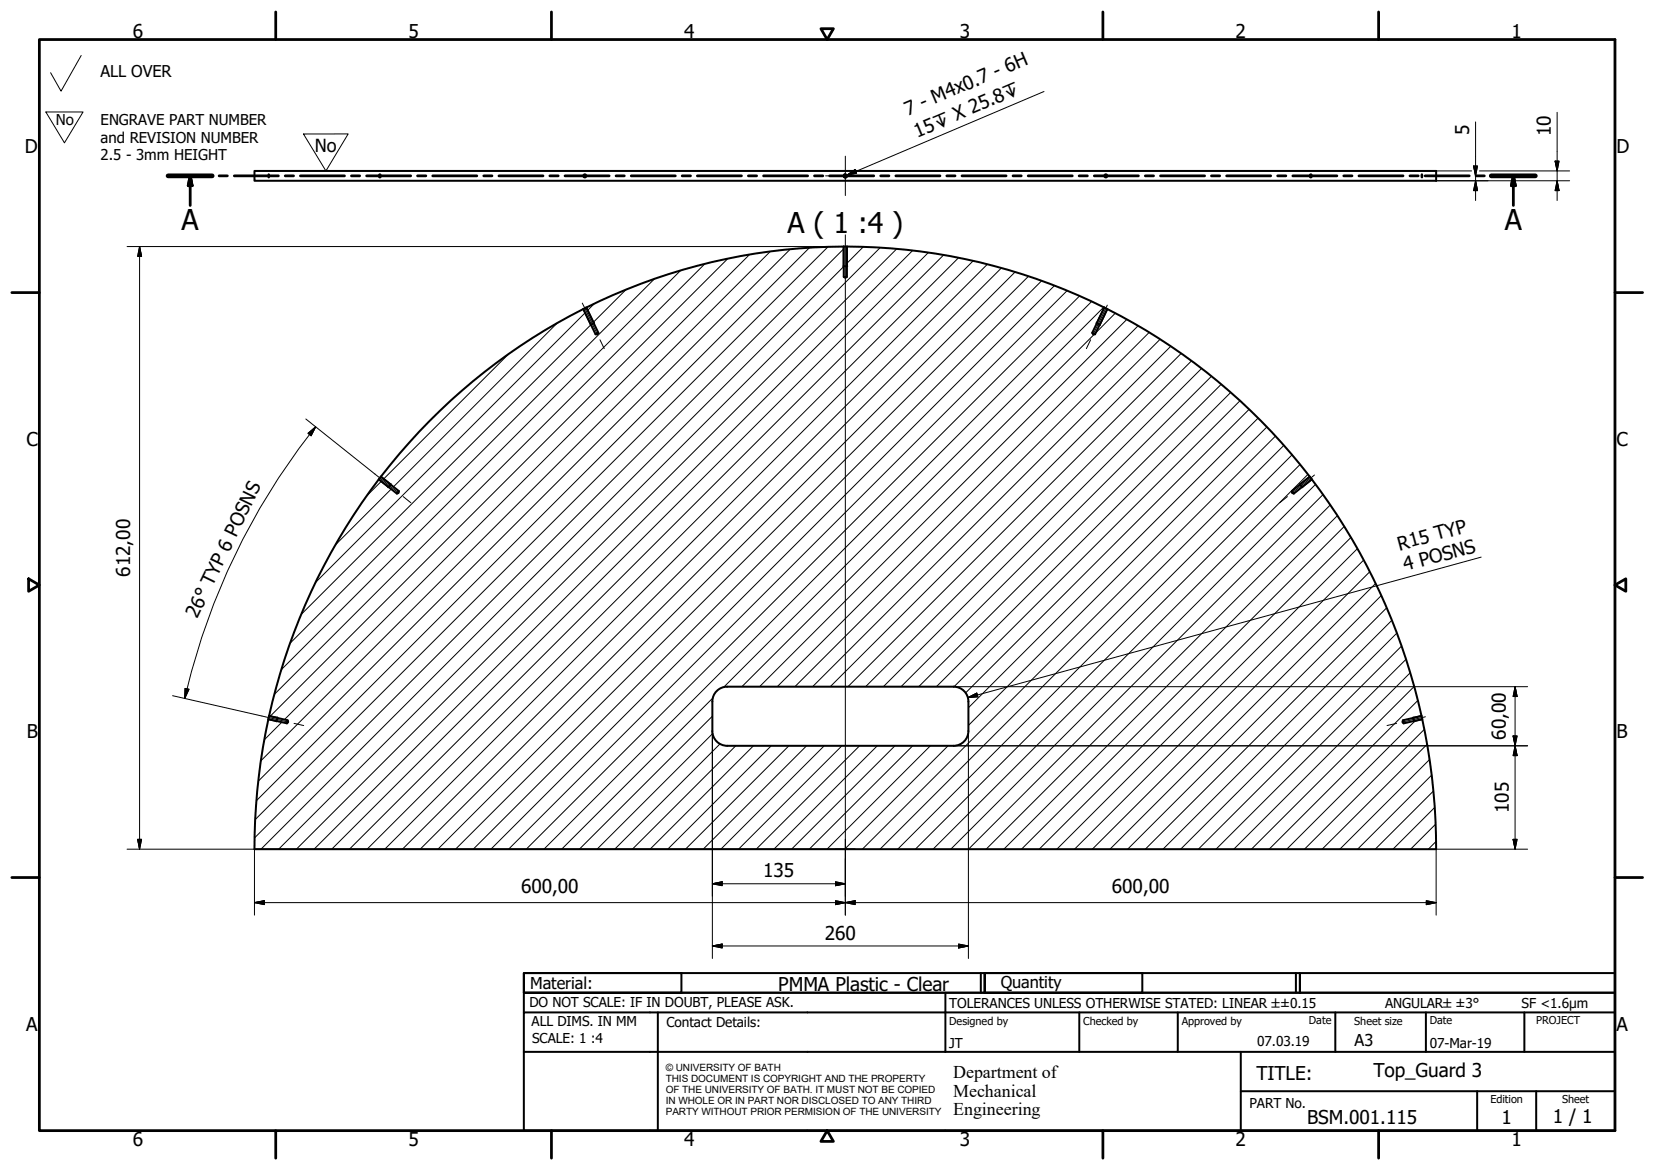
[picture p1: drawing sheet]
<svg xmlns="http://www.w3.org/2000/svg" width="420mm" height="297mm" viewBox="0 0 420 297" stroke-linecap="round" stroke-linejoin="round" font-family="sans-serif">
<!-- layer: Hatch (ISO) -->
<g fill="none" stroke="#000" stroke-width=".25">
<path d="M148.6 79.4l-68.5 68.4M150.8 77.2l-1.6 1.6M158.9 73.6l-8.3 8.2M166.1 70.9l-92.4 92.3M172.7 68.7l-101.2 101.3M178.9 67l-109.2 109.3M184.8 65.7l-116.2 116.1M190.3 64.7l-118.1 118M195.5 63.9l-129.2 129.2M200.6 63.3l-135 135M205.5 62.9l-140.4 140.4M210.2 62.7l-145.4 145.4"/>
<path d="M214.2 67.7l-147.9 147.9M214.2 63.2l-149.5 149.5M219.1 62.7l-4.1 4.2M223.5 62.9l-152.8 152.7M227.6 63.2l-152.4 152.4M231.7 63.6l-152 152M235.7 64.1l-151.5 151.5M239.5 64.8l-150.8 150.8M243.3 65.5l-150.1 150.1M247 66.3l-149.3 149.3M250.7 67.1l-148.5 148.5M254.2 68.1l-147.5 147.5"/>
<path d="M257.7 69.1l-146.5 146.5M261.1 70.2l-145.4 145.4M264.4 71.3l-144.3 144.3M267.7 72.5l-143.1 143.1M270.9 73.8l-141.8 141.8M274.1 75.1l-140.5 140.5M277.1 76.6l-139 139M280.2 78l-96.5 96.5M283.1 79.5l-4.9 5M129.1 89.9l-31.7 31.7M141.5 82l-41.6 41.6M150 82.4l-73.5 73.5"/>
<path d="M277.8 84.9l-89.5 89.4M286.1 81.1l-93.3 93.2M288.9 82.7l-91.6 91.6M291.7 84.4l-89.9 89.9M294.5 86.1l-88.2 88.2M297.2 87.9l-86.4 86.4M299.9 89.7l-84.6 84.6M302.5 91.6l-82.7 82.7M305 93.6l-80.7 80.7M307.6 95.5l-78.9 78.8M310 97.6l-76.8 76.7M312.4 99.6l-74.7 74.7"/>
<path d="M314.8 101.8l-72.6 72.6M317.1 103.9l-71.9 72M319.4 106.2l-73.5 73.5M321.6 108.4l-75.7 75.8M323.8 110.7l-104.9 104.9M325.9 113.1l-102.5 102.5M328 115.5l-100.1 100.1M330 117.9l-97.6 97.7M96.8 122.2l-3.6 3.6M99.3 124.2l-14.1 14.1M332 120.4l-95.1 95.2M334 123l-92.6 92.6"/>
<path d="M335.9 125.6l-90 90M337.7 128.2l-87.3 87.4M339.5 130.9l-84.7 84.7M341.3 133.7l-82 81.9M342.9 136.5l-79.1 79.1M344.6 139.3l-76.3 76.3M346.2 142.2l-73.4 73.4M347.7 145.2l-70.4 70.4M349.2 148.2l-67.4 67.4M350.6 151.2l-64.3 64.4M352 154.3l-61.2 61.3M353.3 157.5l-58 58.1"/>
<path d="M181 177.2l-38.4 38.4M354.6 160.7l-54.9 54.9M355.8 164l-51.6 51.6M357 167.4l-48.3 48.2M358 170.8l-44.8 44.8M359 174.3l-41.3 41.3M359.9 177.9l-37.7 37.7M71.5 183.4l-4.4 4.4M180.8 181.8l-33.7 33.8M181 186.2l-29.4 29.4M182.8 188.8l-26.7 26.8M186.8 189.3l-26.3 26.3"/>
<path d="M191.3 189.3l-26.3 26.3M195.8 189.3l-26.3 26.3M200.3 189.3l-26.3 26.3M204.8 189.3l-26.3 26.3M209.3 189.3l-26.3 26.3M213.7 189.3l-26.2 26.3M218.2 189.3l-26.2 26.3M222.7 189.3l-26.2 26.3M227.2 189.3l-26.2 26.3M231.7 189.3l-26.3 26.3M236.2 189.3l-26.2 26.3M240.7 189.3l-26.3 26.3"/>
<path d="M359.3 183l-32.6 32.6M360.8 181.5l-.4 .4M361.6 185.2l-30.4 30.4M362.3 189l-26.6 26.6M362.9 192.9l-22.8 22.7M363.5 196.8l-18.8 18.8M363.9 200.9l-14.8 14.7M364.2 205l-10.6 10.6M364.5 209.2l-6.4 6.4M364.6 213.6l-2 2"/>
</g>
<!-- layer: Visible (ISO) -->
<g fill="none" stroke="#000" stroke-width=".51">
<path d="M64.6 43.4h300v2.5h-300zM68.2 44.2v.8zM96.3 44.3a.33 .33 0 0 1 .4 .4 .33 .33 0 0 1-.4 .2zM332.7 44.3a.33 .33 0 0 1 .3 .4 .33 .33 0 0 1-.4 .2zM361 44.2v.8zM148.1 78.5a150.5 150.5 0 0 0-51.4 42.5M148.8 78.1l3.1 6.4-.2 .4h-.5l-3.1-6.4M148.8 78.1l-.7 .4M214.1 67.6h1M214.2 62.6v7.7l.4 .2 .4-.2v-7.7M214.2 62.6a147.2 147.2 0 0 0-65.4 15.5M214.2 62.6h.8"/>
<path d="M214.2 70.3h.8M215 62.6a147.1 147.1 0 0 1 65.4 15.5M280.4 78.1l-3.1 6.4 .2 .4h.5l3.1-6.4M280.4 78.1l.7 .4M281.1 78.5a150.5 150.5 0 0 1 51.4 42.5M150.8 82l-.9 .5M151.9 84.5l-.7 .4M277.3 84.5l.7 .4M278.4 82l.9 .5M96.2 121.7a154.8 154.8 0 0 0-27.9 60.1M96.7 121l4.6 3.7-.1 .4-.4 .2-4.6-3.6M96.7 121l-.5 .7"/>
<path d="M99.2 122.9l-.6 .8M101.3 124.7l-.5 .6M328 124.7l.5 .6M330 122.9l.6 .8M332.5 121l-4.5 3.7v.4l.5 .2 4.5-3.6M332.5 121l.5 .7M333 121.7a154 154 0 0 1 27.9 60.1M184.6 174.3h57.5M184.6 174.3a3.8 3.8 0 0 0-3.8 3.8v7.5a3.8 3.8 0 0 0 3.8 3.7M242.1 174.3a3.8 3.8 0 0 1 3.8 3.8v7.5a3.8 3.8 0 0 1-3.8 3.7M68.1 182.6a157.3 157.3 0 0 0-3.5 33h300a155.5 155.5 0 0 0-3.5-33M68.3 181.8l4.7 1.1 .2 .4-.3 .3-4.8-1"/>
<path d="M68.3 181.8l-.2 .8M70.4 182.2l-.2 .9M73 182.9l-.1 .7M184.6 189.3h57.5M356.2 182.9l.1 .7M358.8 182.2l.2 .9M360.9 181.8l-4.7 1.1-.2 .4 .3 .3 4.8-1M360.9 181.8l.2 .8"/>
<circle cx="148.4" cy="44.7" r=".38"/>
<circle cx="214.6" cy="44.7" r=".4"/>
<circle cx="280.7" cy="44.7" r=".38"/>
</g>
<!-- layer: Visible Narrow (ISO) -->
<g fill="none" stroke="#000" stroke-width=".36">
<path d="M214.5 44.2a.5 .5 0 0 0-.4 .5 .5 .5 0 0 0 .6 .4 .5 .5 0 0 0 .4-.5M148 78.5l1.9 4M148.9 78l1.9 4M214.1 62.6v5M215.1 62.6v5M280.3 78l-1.9 4M281.2 78.5l-1.9 4M96.1 121.8l2.5 1.9M96.7 121l2.5 1.9M332.5 121l-2.5 1.9M333.1 121.8l-2.5 1.9M68.1 182.7l2.1 .4"/>
<path d="M68.3 181.7l2.1 .5M360.9 181.7l-2.1 .5M361.1 182.7l-2.1 .4"/>
</g>
<!-- layer: Section Line (ISO) -->
<g fill="none" stroke="#000" stroke-width=".7">
<path d="M42.7 44.6h11.2M48.3 44.6l.5 2.5h-1zM48.3 44.6v7.6M55.6 44.6h2.1M59.5 44.6h11.2M72.4 44.6h2.1M76.3 44.6h11.2M89.2 44.6h2.1M93.1 44.6h11.2M106 44.6h2.1M109.9 44.6h11.2M122.8 44.6h2.1"/>
<path d="M126.7 44.6h11.2M139.6 44.6h2.1M143.4 44.6h11.2M156.4 44.6h2.1M160.3 44.6h11.1M173.2 44.6h2.1M177 44.6h11.2M190 44.6h2.1M193.8 44.6h11.2M206.8 44.6h2.1M210.6 44.6h11.2M223.6 44.6h2.1"/>
<path d="M227.4 44.6h11.2M240.4 44.6h2.1M244.2 44.6h11.2M257.2 44.6h2.1M261 44.6h11.2M274 44.6h2.1M277.8 44.6h11.2M290.8 44.6h2.1M294.6 44.6h11.2M307.6 44.6h2M311.4 44.6h11.2M324.4 44.6h2.1"/>
<path d="M328.2 44.6h11.2M341.1 44.6h2.1M345 44.6h11.2M357.9 44.6h2.1M361.8 44.6h11.2M374.7 44.6h2.1M378.6 44.6h11.2M384.2 44.6l.5 2.5h-1zM384.2 44.6v7.6"/>
</g>
<path d="M42.7 44.6h11.2M378.6 44.6h11.2" fill="none" stroke="#000" stroke-width="1.2"/>
<path d="M48.3 44.6l.5 2.5zM48.3 44.6l.5 2.5h-1zM384.2 44.6l.5 2.5zM384.2 44.6l.5 2.5h-1z" fill="#000" stroke="#000" stroke-width=".7"/>
<!-- layer: Border (ISO) -->
<g fill="none" stroke="#000" stroke-width=".7">
<path d="M10 10h400v277h-400zM70 3v7M140 3v7M208.4 7.3h3.2l-1.6 2.7zM280 3v7M350 3v7M3 74.3h7M410 74.3h7M7.3 146.9l2.7 1.6-2.7 1.6zM410 148.5l2.7-1.6v3.2zM3 222.8h7M410 222.8h7"/>
<path d="M70 287v7M140 287v7M210 287l1.6 2.8h-3.2zM280 287v7M350 287v7"/>
</g>
<!-- layer: Title (ISO) -->
<g fill="none" stroke="#000" stroke-width=".51">
<path d="M133 247h40v5h-40zM133 247h117v5h-117zM133 257v-5h277v5M133 257h277v30h-277zM167 257v30M240 252v15M249 247v5M250 247h40v5h-40zM250 247h80v5h-80zM274 257v10M299 257v10M329 247v5"/>
<path d="M330 247h80v5h-80zM339 257v10M362 257v10M387 257v10M133 267h277M315 277h95M315 267v20M375 277v10M390 277v10"/>
</g>
<!-- layer: Sketch Geometry (ISO) -->
<path d="M20.6 14.1l-5.1 9-2.7-4.6M11.6 28.4h9.5l-4.7 7.9zM77 34h11.4l-5.7 9.4z" fill="none" stroke="#000" stroke-width=".25"/>
<path d="M82.7 52.8h.1" fill="none" stroke="#fff" stroke-width=".25"/>
<!-- layer: Center Mark (ISO) -->
<path d="M214.6 39.7v9.9M209.6 44.6h7.9M214.6 59.6v156v-2.5M212.1 215.6h2.5h-2.5M214.6 218.1v-2.5v2.5M217.1 215.6h-2.5h2.5" fill="none" stroke="#000" stroke-width=".25"/>
<!-- layer: Dimension (ISO) -->
<g fill="none" stroke="#000" stroke-width=".25">
<path d="M374.6 31v19.9M395.3 28.5v22.4M364.6 45.9h33.9M364.6 43.4h9M374.1 42.1h1l-.5 2.5zM374.6 45.9l.5 2.5h-1zM375.6 43.4h22.9M394.8 40.9h1l-.5 2.5zM395.3 45.9l.5 2.5h-1zM32.3 62.6h182.2M35.4 62.6l.5 2.5h-1zM35.4 62.6v153"/>
<path d="M77.6 106.4l17.6 13.9M78.2 110l1.9-1.6-1.1 2.2zM80.1 108.4a172.3 172.3 0 0 0-33.2 68.9M376 141.4l-130.3 35.7M43.8 176.6l22.7 5.2M47 174.8l1 .2-1.1 2.3zM242.1 174.3h145.7M245.7 177.1l2.3-1.1 .3 .9zM384.6 174.3l.5 2.5h-1zM384.6 174.3v41.3M180.8 185.6v57.7M242.1 189.3h145.7"/>
<path d="M245.9 185.6v57.7M384.1 186.8h1l-.5 2.5zM384.6 189.3l.5 2.5h-1zM32.3 215.6h179.8M34.9 213.1h1l-.5 2.5zM64.6 215.6v16.7M214.6 218.1v14.2M384.1 213.1h1l-.5 2.5zM387.8 215.6h-23.2v16.7M64.6 229.2l2.5-.5v1zM64.6 229.2h300M180.8 224.4l2.5-.5v1z"/>
<path d="M180.8 224.4h33.8M212.1 223.9l2.5 .5-2.5 .5zM212.1 228.7l2.5 .5-2.5 .5zM214.6 229.2l2.5-.5v1zM243.4 239.7l2.5 .5-2.5 .5zM362.1 228.7l2.5 .5-2.5 .5zM180.8 240.2l2.5-.5v1zM180.8 240.2h65.1"/>
</g>
<g fill="#000" stroke="#000" stroke-width=".25">
<path d="M374.1 42.1l.5 2.5zM374.1 42.1h1l-.5 2.5zM374.6 45.9l.5 2.5zM374.6 45.9l.5 2.5h-1zM394.8 40.9l.5 2.5zM394.8 40.9h1l-.5 2.5zM395.3 45.9l.5 2.5zM395.3 45.9l.5 2.5h-1zM35.4 62.6l.5 2.5zM35.4 62.6l.5 2.5h-1zM80.1 108.4l-1.1 2.2zM78.2 110l1.9-1.6-1.1 2.2z"/>
<path d="M47 174.8l-.1 2.5zM47 174.8l1 .2-1.1 2.3zM245.7 177.1l2.3-1.1zM245.7 177.1l2.3-1.1 .3 .9zM384.6 174.3l.5 2.5zM384.6 174.3l.5 2.5h-1zM384.1 186.8l.5 2.5zM384.1 186.8h1l-.5 2.5zM384.6 189.3l.5 2.5zM384.6 189.3l.5 2.5h-1zM34.9 213.1l.5 2.5zM34.9 213.1h1l-.5 2.5z"/>
<path d="M384.1 213.1l.5 2.5zM384.1 213.1h1l-.5 2.5zM64.6 229.2l2.5-.5zM64.6 229.2l2.5-.5v1zM180.8 240.2l2.5-.5zM180.8 240.2l2.5-.5v1zM180.8 224.4l2.5-.5zM180.8 224.4l2.5-.5v1zM212.1 224.9l2.5-.5zM212.1 223.9l2.5 .5-2.5 .5zM212.1 229.7l2.5-.5zM212.1 228.7l2.5 .5-2.5 .5z"/>
<path d="M214.6 229.2l2.5-.5zM214.6 229.2l2.5-.5v1zM362.1 229.7l2.5-.5zM362.1 228.7l2.5 .5-2.5 .5zM243.4 240.7l2.5-.5zM243.4 239.7l2.5 .5-2.5 .5z"/>
</g>
<!-- layer: Centerline (ISO) -->
<path d="M147.8 76.9l3.9 8M281.1 77.5l-3.6 7.4M152.3 86.3l1.1 2.2M276.9 86.3l-1.1 2.2M95.2 120.3l6 4.8M102.4 126.1l1.9 1.5M326.8 126.1l-1.9 1.5M333.7 120.6l-5.7 4.5M66.5 181.8l6.7 1.5M74.7 183.6l2.4 .6M354.6 183.6l-2.5 .6M361.9 182l-5.9 1.3" fill="none" stroke="#000" stroke-width=".25"/>
<!-- layer: Symbol (ISO) -->
<path d="M265 23.2l-50 21.3M215 44.5l2.1-1.4 .4 .9z" fill="none" stroke="#000" stroke-width=".25"/>
<path d="M215 44.5l2.1-1.4zM215 44.5l2.1-1.4 .4 .9z" fill="#000" stroke="#000" stroke-width=".25"/>
<g font-size="7.3">
<text x="46.1" y="58.4">A</text>
<text x="199.9" y="59.1">A ( 1 :4 )</text>
<text x="382" y="58.4">A</text>
</g>
<g font-size="4.8">
<text x="33.7" y="9.6">6</text>
<text x="103.7" y="9.6">5</text>
<text x="173.7" y="9.6">4</text>
<text x="243.7" y="9.6">3</text>
<text x="313.7" y="9.6">2</text>
<text x="383.7" y="9.6">1</text>
<text x="230.5" y="29.3" transform="rotate(-23 230.5 29.3)">7 - M4x0.7 - 6H</text>
<text x="232.9" y="35" transform="rotate(-23 232.9 35)">15↧ X 25.8↧</text>
<text x="373" y="34.3" transform="rotate(-90 373 34.3)">5</text>
<text x="393.7" y="34.5" transform="rotate(-90 393.7 34.5)">10</text>
<text x="6.3" y="38.9">D</text>
<text x="410.4" y="38.9">D</text>
<text x="6.7" y="113.2">C</text>
<text x="410.4" y="113.2">C</text>
<text x="355.3" y="139.8" transform="rotate(-15 355.3 139.8)">R15 TYP</text>
<text x="33" y="146.4" transform="rotate(-90 33 146.4)">612,00</text>
<text x="356.8" y="145.1" transform="rotate(-15 356.8 145.1)">4 POSNS</text>
<text x="50.1" y="157.2" transform="rotate(-64 50.1 157.2)">26°TYP 6 POSNS</text>
<text x="6.8" y="187.4">B</text>
<text x="382.2" y="187.8" transform="rotate(-90 382.2 187.8)">60,00</text>
<text x="410.4" y="187.4">B</text>
<text x="383.1" y="206.4" transform="rotate(-90 383.1 206.4)">105</text>
<text x="132.3" y="226.8">600,00</text>
<text x="193.8" y="222.8">135</text>
<text x="282.3" y="226.8">600,00</text>
<text x="209.4" y="238.6">260</text>
<text x="197.6" y="251.7">PMMA Plastic - Clear</text>
<text x="6.7" y="261.7">A</text>
<text x="410.4" y="261.7">A</text>
<text x="319" y="274.2">TITLE:</text>
<text x="348.7" y="273.4">Top_Guard 3</text>
<text x="331.9" y="285.3">BSM.001.115</text>
<text x="381.2" y="285.3">1</text>
<text x="394.2" y="285">1 / 1</text>
<text x="33.7" y="291">6</text>
<text x="103.7" y="290.9">5</text>
<text x="173.7" y="290.9">4</text>
<text x="243.7" y="291">3</text>
<text x="313.7" y="291">2</text>
<text x="383.7" y="290.9">1</text>
</g>
<g font-size="4.6">
<text x="80" y="38.5">No</text>
<text x="242" y="273.7">Department of</text>
<text x="242" y="278.4">Mechanical</text>
<text x="242" y="283.2">Engineering</text>
</g>
<g font-size="4.1">
<text x="25.5" y="19.5">ALL OVER</text>
<text x="134.6" y="251.1">Material:</text>
<text x="254" y="250.8">Quantity</text>
<text x="343.9" y="265.6">A3</text>
</g>
<g font-size="3.8">
<text x="14.2" y="31.8">No</text>
<text x="25.5" y="31.7">ENGRAVE PART NUMBER</text>
<text x="25.5" y="36.2">and REVISION NUMBER</text>
<text x="25.5" y="40.7">2.5 - 3mm HEIGHT</text>
</g>
<g font-size="3.5">
<text x="134.4" y="255.6">DO NOT SCALE: IF IN DOUBT, PLEASE ASK.</text>
<text x="241" y="256">TOLERANCES UNLESS OTHERWISE STATED: LINEAR ±±0.15</text>
<text x="351.6" y="256">ANGULAR±±3°</text>
<text x="386.3" y="256">SF &lt;1.6µm</text>
<text x="134.9" y="260.6">ALL DIMS. IN MM</text>
<text x="169.2" y="260.6">Contact Details:</text>
<text x="135.1" y="264.8">SCALE: 1 :4</text>
<text x="241" y="266">JT</text>
<text x="319.2" y="265.5">07.03.19</text>
<text x="363" y="266">07-Mar-19</text>
<text x="317.2" y="281.2">PART No.</text>
</g>
<g font-size="2.8">
<text x="241" y="260.1">Designed by</text>
<text x="275" y="260.1">Checked by</text>
<text x="300" y="260.1">Approved by</text>
<text x="332.3" y="260">Date</text>
<text x="343.8" y="260.1">Sheet size</text>
<text x="363" y="260">Date</text>
<text x="390" y="260.1">PROJECT</text>
<text x="378.4" y="280.1">Edition</text>
<text x="396.6" y="280.1">Sheet</text>
</g>
<g font-size="2.5">
<text x="169" y="271.9">© UNIVERSITY OF BATH</text>
<text x="169" y="274.7">THIS DOCUMENT IS COPYRIGHT AND THE PROPERTY</text>
<text x="169" y="277.5">OF THE UNIVERSITY OF BATH. IT MUST NOT BE COPIED</text>
<text x="169" y="280.4">IN WHOLE OR IN PART NOR DISCLOSED TO ANY THIRD</text>
<text x="169" y="283.2">PARTY WITHOUT PRIOR PERMISION OF THE UNIVERSITY</text>
</g>
</svg>
